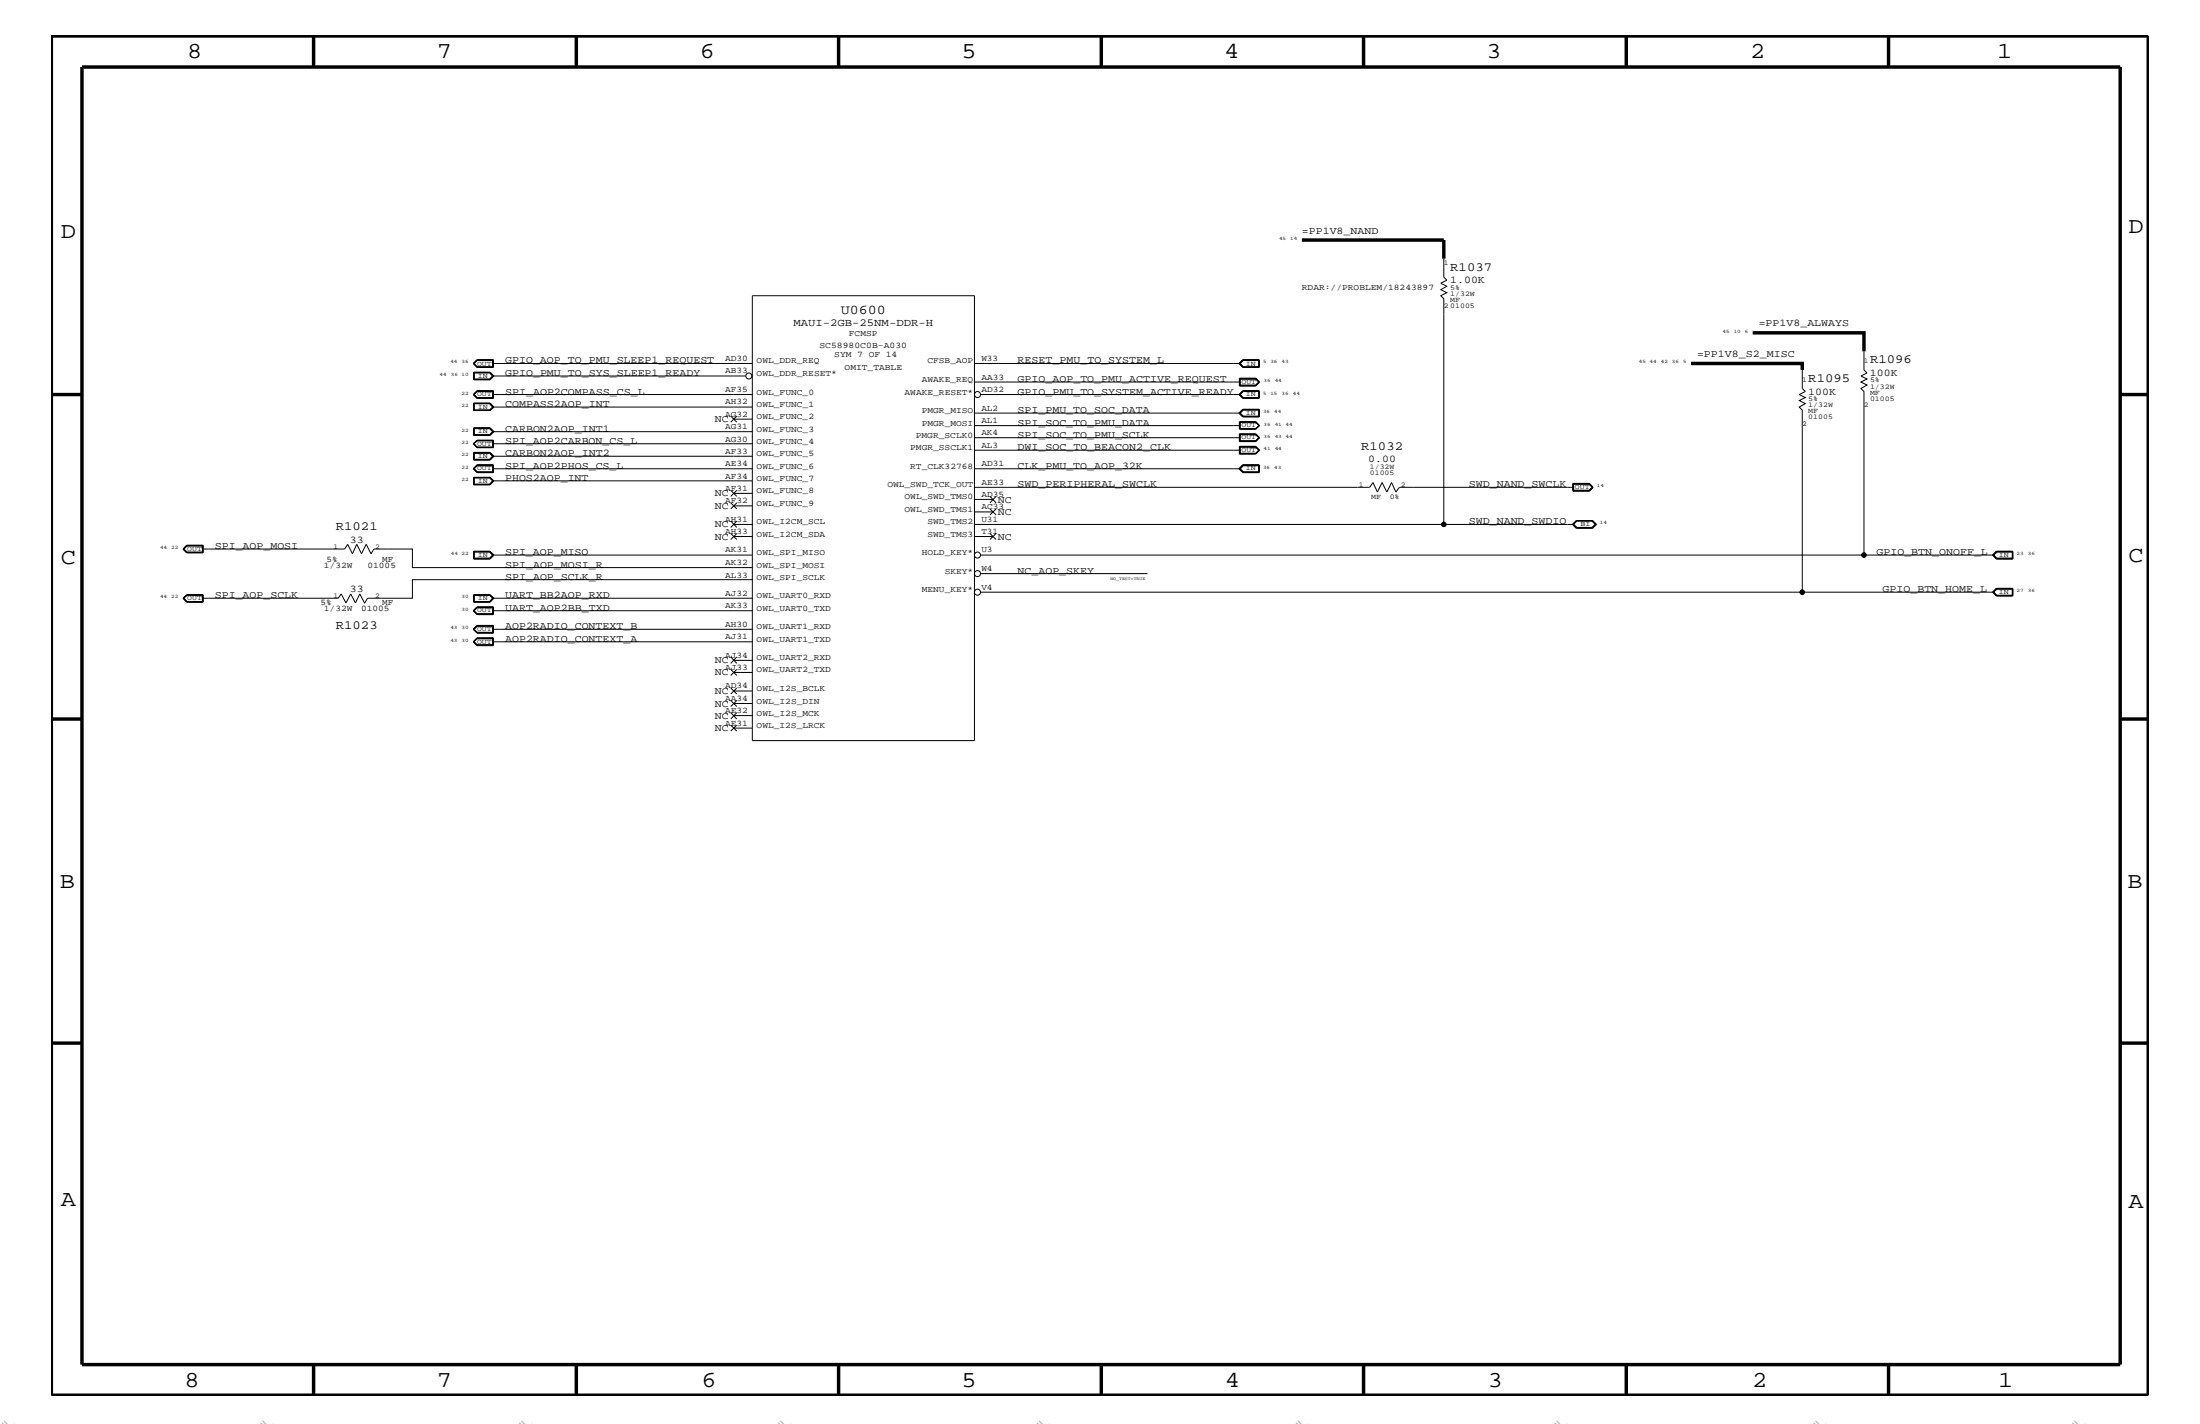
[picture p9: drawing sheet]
<svg xmlns="http://www.w3.org/2000/svg" width="432mm" height="279mm" viewBox="0 0 432 279" stroke-linecap="round" stroke-linejoin="round" font-family="sans-serif">
<g fill="none" stroke="#000" stroke-width=".2">
<path d="M147.7 58h43.6v87.3h-43.6zM283.4 50.7v3.7l.6 .6-1.2 .6 1.2 .6-1.2 .6 1.2 .6-1.2 .6 .6 .6v44.3h25.5M93 73h3.2l.7 .8-.7 .7h-3.2zM93 73.1h3.2l.7 .7-.7 .7h-3.2M93 71.3l.6-.7h3.2v1.5M93 77.4l.6-.7h3.2v1.4h-3.2zM93 71.3l.6 .7M93 71.3l.6 .8M93 77.4l.6-.6h3.1v1.2h-3.1zM93 73.1v1.4M93 73.2h3.1l.6 .6M93.6 70.7l-.6 .6 .6 .7"/>
<path d="M93.6 70.6h3.3v1.5h-3.3l-.7-.8zM93.6 76.7h3.3v1.5h-3.3l-.7-.8zM93.6 72h3.2M93.6 70.7h3.2M93.6 70.7l-.6 .6M96.1 79.2h-3.1v1.3h3.1M96.1 73.1l.7 .7-.7 .7M96.1 79.2l.7 .7-.7 .6M96.1 79.2l.6 .7M96.2 79.1h-3.2v1.4h3.2M96.2 79.1l.7 .8-.7 .6M96.7 73.8l-.6 .6h-3.1"/>
<path d="M96.7 73.8h49.7M96.7 71.3h51M96.7 79.9h51M96.7 77.4h51M96.7 70.7v1.3M96.7 79.9l-.6 .6M191.3 75h52.1M191.3 71.3h52.1M192.4 77.4h51M243.2 71.3l.7-.7h3.2v1.5h-3.2zM243.2 77.4l.7-.7h3.2v1.5h-3.2zM243.2 74.2h3.3l.7 .8-.7 .7h-3.3z"/>
<path d="M243.3 74.4h3.2M243.4 74.4v1.2h3.1l.6-.6-.6-.6M244 70.7l-.6 .6 .6 .7M244 70.7h3.1v1.3h-3.1M244 70.7l-.7 .6 .7 .7M244 76.7l-.7 .7 .7 .7M246.5 74.4l.6 .6M247.1 76.8h-3.1l-.6 .6 .6 .6h3.1M247.1 76.7v1.4M247.1 75l-.6-.7h-3.2v1.4M247.1 76.7h-3.2l-.7 .7 .7 .7h3.2M247.1 70.6h-3.2l-.7 .7 .7 .8"/>
<path d="M247.1 75l-.6 .6h-3.2M247.1 75l-.6 .7M353.7 72.6v3.6l.6 .6-1.2 .6 1.2 .6-1.2 .6 1.2 .6-1.2 .7 .6 .6v35.7M365.8 68.9v3.7l.6 .6-1.1 .6 1.1 .6-1.1 .6 1.1 .6-1.1 .6 .5 .6v32.1h25.5M93 83.9h3.2l.7 .8-.7 .8h-3.2zM93 88.8h3.2l.7 .7-.7 .8h-3.2zM93 87.1l.6 .6M93 84h3.2l.7 .7-.7 .7h-3.2M93 87.1l.6 .7M93 88.8h3.2l.7 .7-.7 .7h-3.2M93 84v1.4M93 88.8v1.4"/>
<path d="M93 88.9h3.1l.6 .6M93 84.1h3.1l.6 .6M93.6 86.5l-.6 .6 .6 .6M93.6 91.4h3.1v1.2h-3.1l-.6-.6zM93.6 91.2h3.3v1.5h-3.3l-.7-.7zM93.6 87.7h3.2M93.6 86.4h3.3v1.4h-3.3M93.6 86.5h3.2M93.6 86.4l-.7 .7 .7 .7M93.6 86.4l-.6 .7M93.6 86.5l-.6 .6M93.6 91.2l-.6 .8"/>
<path d="M96.1 93.8h-3.1v1.2h3.1M96.1 93.8l.7 .5-.7 .7M96.1 93.8l.6 .5M96.1 84l.7 .7-.7 .7M96.1 88.8l.7 .7-.7 .7M96.2 93.7h-3.2v1.4h3.2M96.2 93.7l.7 .6-.7 .8M96.7 92h51M96.7 84.7h51M96.7 87.1h51M96.7 89.5h51M96.7 94.3h51"/>
<path d="M96.7 86.5v1.2M96.7 94.3l-.6 .7M96.7 84.7l-.6 .6h-3.1M96.7 89.5l-.6 .6h-3.1M96.8 91.2v1.5h-3.2l-.6-.7M96.8 91.3h-3.2l-.6 .7M96.8 86.4v1.4M143.4 96.2l1.2 1.2M143.4 98.7l1.2 1.2M143.4 81.6l1.2 1.2M144 99.3h3.7M144 96.8h3.7"/>
<path d="M144 82.2h3.7M144.6 96.2l-1.2 1.2M144.6 98.7l-1.2 1.2M144.6 81.6l-1.2 1.2M191.3 92h52.1M191.3 95.6h77.5l.7-.9 .8 1.8 1-1.8 .9 1.8 .9-1.8 .9 1.8 .7-.9h34.2M191.3 88.3h52.1M191.3 81.1h52.1M191.3 85.9h52.1M191.3 83.5h52.1M191.3 98h3.6M194.3 99.9l1.2 1.1"/>
<path d="M194.3 97.4l1.2 1.3M195.5 99.9l-1.2 1.1M195.5 97.4l-1.2 1.3M243.2 92l.7-.8h3.2v1.5h-3.2zM243.2 81.1l.7-.8h3.2v1.5h-3.2zM243.2 85.1h3.3l.7 .8-.7 .7h-3.3zM243.2 87.6h3.3l.7 .7-.7 .8h-3.3zM243.3 87.7h3.2l.6 .6-.6 .7h-3.2zM243.3 82.7v1.5M243.3 85.2h3.2l.6 .7-.6 .7h-3.2zM243.3 84.1h3.2M243.3 82.8h3.2"/>
<path d="M243.4 87.7h3.1l.6 .6-.6 .6h-3.1zM243.4 82.8v1.3M243.4 85.3h3.1l.6 .6-.6 .6h-3.1zM243.9 91.2l-.7 .8 .7 .7h3.2M244 92.7l-.7-.7 .7-.7h3.1v1.4M244 80.4l-.7 .7 .7 .6M246.5 82.7h-3.3v1.5h3.3M246.5 82.7l.7 .8-.7 .7M246.5 82.7l.6 .8M246.5 82.8l.6 .7M246.5 82.8l.6 .7-.6 .6M247.1 91.4h-3.1l-.6 .6 .6 .6h3.1"/>
<path d="M247.1 80.5h-3.1l-.6 .6 .6 .5h3.1M247.1 80.4v1.3M247.1 80.4h-3.2l-.7 .7 .7 .6h3.2M247.1 83.5l-.6 .7M247.1 83.5l-.6 .6M308.7 94.9h3.3l.7 .7-.7 .8h-3.3zM308.8 96.2h3.1M308.8 94.9v1.4h3.1l.8-.7M308.8 94.9h3.1l.7 .7-.7 .6M308.9 96.2v-1.2h3l.6 .6-.6 .6M311.9 94.9l.8 .7M36 117.4l.7 .7h3.1"/>
<path d="M36 117.4l.7 .7M36.1 107.7l.6-.6h3v1.2h-3zM36.7 107h3.2v1.5h-3.2l-.8-.8zM36.7 116.7h3.2v1.4h-3.2M36.7 107h3.1v1.4h-3.1l-.7-.7zM36.7 116.7l-.8 .7 .8 .7M36.7 116.7l-.7 .7M36.7 116.8l-.6 .6 .6 .7M39.7 107.7h27.9l.6-.9 1 1.9 .8-1.9 1 1.9 .9-1.9 .9 1.9 .6-1h7.5v3.7h66.8M39.7 116.8v1.3M39.7 117.4h26.7l.6-.9 .9 1.8 .9-1.8 1 1.8 .8-1.8 .9 1.8M39.8 116.7v1.4"/>
<path d="M39.8 116.8h-3.1l-.7 .6M92.9 119.8l.7-.7h3.3v1.5h-3.3zM93 108.1h3.2l.7 .8-.7 .8h-3.2zM93 108.2h3.2l.7 .7-.7 .8M93 119.8l.6-.6h3.2v1.3h-3.2zM93 119.8l.6-.6h3.1v1.2h-3.1zM93 108.2v1.4h3.1l.7-.7-.7-.7M93 108.3h3.1l.6 .6M96.1 116.8h-3.1v1.3h3.1M96.1 116.8l.7 .6-.7 .7M96.1 116.8l.6 .6M96.2 116.7h-3.2v1.4h3.2"/>
<path d="M96.2 116.7l.7 .7-.7 .7M96.7 108.9l-.6 .6h-3.1M96.7 108.9h51M96.7 119.8h51M96.7 117.4h51M96.7 117.4l-.6 .7M143.4 102.2l1.2 1.3M143.4 104.7l1.2 1.2M144 102.9h3.7M144 105.3h3.7M144.6 102.2l-1.2 1.3M144.6 104.7l-1.2 1.2"/>
<path d="M147.7 113.7h-66.8v3.7h-8.8l-.6 1M191.3 102.9h92.1M191.3 100.4h3.6M191.3 105.3h3.6M192.4 108.9h173.4M192.4 112.6h32.8M192.4 116.2h198.9M194.3 104.7l1.2 1.2M195.5 104.7l-1.2 1.2M308.6 102.9l.8-.8h3.2l.8 .8-.8 .8h-3.2zM308.7 102.9l.8-.8h3l.8 .8-.8 .7h-3zM309.5 102.2h3l.6 .7-.6 .6h-3"/>
<path d="M309.5 102.2h3l.7 .7-.7 .6h-3M309.5 102.2l-.7 .7 .7 .6M309.5 102.2l-.6 .7 .6 .6M391.1 108.9l.7-.8h3.3v1.6h-3.3zM391.1 116.2l.7-.8h3.3v1.6h-3.3zM391.8 108.2l-.6 .7 .6 .8M391.8 108.2h3.3M391.8 108.2l-.6 .7 .6 .7h3.2v-1.4M391.8 115.5l-.6 .7 .6 .7M391.8 116.9h3.3M391.8 115.5h3.3M395 108.3h-3.1l-.6 .6 .6 .6h3.1"/>
<path d="M395 115.6h-3.1l-.6 .6 .6 .6h3.1M395 115.5v1.4M93 125.9l.6 .6M93 123.5l.6-.6h3.1v1.2h-3.1zM93.6 126.5l-.6-.6 .6-.6h3.1v1.2M93.6 125.2h3.3v1.5h-3.3l-.7-.8zM93.6 122.7h3.3v1.5h-3.3l-.7-.7zM93.6 122.8h3.2v1.3h-3.2l-.6-.6zM93.6 125.2l-.6 .7M93.6 126.5h3.2M96.7 125.9h51M96.7 123.5h51"/>
<path d="M96.8 125.2v1.4h-3.2l-.6-.7M96.8 125.3h-3.2l-.6 .6M143.4 128.9l1.2 1.3M143.4 131.3l1.2 1.2M143.4 135l1.2 1.2M143.4 137.4l1.2 1.2M143.4 139.8l1.2 1.3M144 131.9h3.7M144 129.6h3.7M144 138h3.7M144 135.6h3.7M144.6 128.9l-1.2 1.3"/>
<path d="M144.6 131.3l-1.2 1.2M144.6 135l-1.2 1.2M144.6 137.4l-1.2 1.2M144.6 139.8l-1.2 1.3M143.4 142.3l1.2 1.2M144 140.4h3.7M144 142.9h3.7M144.6 142.3l-1.2 1.2"/>
<circle cx="147" cy="73.8" r=".59"/>
<circle cx="191.9" cy="77.4" r=".59"/>
<circle cx="191.9" cy="116.2" r=".59"/>
<circle cx="191.9" cy="108.9" r=".59"/>
<circle cx="191.9" cy="112.6" r=".59"/>
<circle cx="283.4" cy="102.9" r=".42"/>
<circle cx="353.7" cy="116.2" r=".42"/>
<circle cx="365.8" cy="108.9" r=".42"/>
</g>
<g fill="none" stroke="#000" stroke-width=".68" stroke-linecap="butt">
<path d="M10.1 7.1h411.5v266.7h-411.5zM16.1 13.2h400v254.5h-400zM61.6 7.1v6.1M113.1 7.1v6.1M164.6 7.1v6.1M216.2 7.1v6.1M267.6 7.1v6.1M319.2 7.1v6.1M370.7 7.1v6.1M255.5 47.1h27.9v3.6M10.1 77.4h6M331.9 71.3h21.8v1.3"/>
<path d="M344 65.3h21.8v3.6M416.1 77.4h5.5M10.1 141.1h6M416.1 141.1h5.5M10.1 204.7h6M416.1 204.7h5.5M61.6 267.7v6.1M113.1 267.7v6.1M164.6 267.7v6.1M216.2 268v5.8M267.6 267.7v6.1M319.2 267.7v6.1"/>
<path d="M370.7 267.7v6.1"/>
</g>
<g fill="#000">
<circle cx="283.4" cy="102.9" r=".42"/>
<circle cx="353.7" cy="116.2" r=".42"/>
<circle cx="365.8" cy="108.9" r=".42"/>
</g>
<g font-size="4.5">
<text x="36.7" y="11.5">8</text>
<text x="85.8" y="11.5">7</text>
<text x="137.3" y="11.5">6</text>
<text x="188.7" y="11.5">5</text>
<text x="240.3" y="11.5">4</text>
<text x="291.8" y="11.5">3</text>
<text x="343.5" y="11.5">2</text>
<text x="392" y="11.5">1</text>
<text x="11.9" y="46.8">D</text>
<text x="417.7" y="45.7">D</text>
<text x="11.9" y="110.6">C</text>
<text x="417.7" y="110.3">C</text>
<text x="11.8" y="174.3">B</text>
<text x="417.6" y="174.2">B</text>
<text x="11.9" y="236.7">A</text>
<text x="417.7" y="237.1">A</text>
<text x="36.2" y="272.1">8</text>
<text x="85.8" y="272.1">7</text>
<text x="137.7" y="272.1">6</text>
<text x="188.7" y="272.1">5</text>
<text x="240.4" y="272.1">4</text>
<text x="292" y="272.1">3</text>
<text x="343.9" y="272.1">2</text>
<text x="392.2" y="272.1">1</text>
</g>
<g font-size="2.8" fill="#b6b6b4">
<text x="0" y="279.4" transform="rotate(45 0 279.4)">=</text>
<text x="50.8" y="279.4" transform="rotate(45 50.8 279.4)">=</text>
<text x="101.6" y="279.4" transform="rotate(45 101.6 279.4)">=</text>
<text x="152.4" y="279.4" transform="rotate(45 152.4 279.4)">=</text>
<text x="203.2" y="279.4" transform="rotate(45 203.2 279.4)">=</text>
<text x="254" y="279.4" transform="rotate(45 254 279.4)">=</text>
<text x="304.8" y="279.4" transform="rotate(45 304.8 279.4)">=</text>
<text x="355.6" y="279.4" transform="rotate(45 355.6 279.4)">=</text>
<text x="406.4" y="279.4" transform="rotate(45 406.4 279.4)">=</text>
</g>
<text font-size="2.6" x="165" y="61.7">U0600</text>
<g font-size="2.5">
<text x="284.6" y="53.2">R1037</text>
<text x="367" y="71.3">R1096</text>
<text x="354.9" y="75">R1095</text>
<text x="267.2" y="88.3">R1032</text>
<text x="65.9" y="104.1">R1021</text>
<text x="65.9" y="123.5">R1023</text>
</g>
<text font-size="2.1" x="155.7" y="64">MAUI-2GB-25NM-DDR-H</text>
<g font-size="2">
<text x="255.5" y="45.9">=PP1V8_NAND</text>
<text x="284.6" y="55.6">1.00K</text>
<text x="345.2" y="64">=PP1V8_ALWAYS</text>
<text x="99.1" y="71.3">GPIO_AOP_TO_PMU_SLEEP1_REQUEST</text>
<text x="199.7" y="71.3">RESET_PMU_TO_SYSTEM_L</text>
<text x="333.1" y="70.1">=PP1V8_S2_MISC</text>
<text x="99.1" y="77.4">SPI_AOP2COMPASS_CS_L</text>
<text x="99.1" y="73.8">GPIO_PMU_TO_SYS_SLEEP1_READY</text>
<text x="199.7" y="75">GPIO_AOP_TO_PMU_ACTIVE_REQUEST</text>
<text x="199.7" y="77.4">GPIO_PMU_TO_SYSTEM_ACTIVE_READY</text>
<text x="354.9" y="77.4">100K</text>
<text x="367" y="73.8">100K</text>
<text x="99.1" y="79.9">COMPASS2AOP_INT</text>
<text x="140.3" y="82.8">NC</text>
<text x="199.7" y="83.5">SPI_SOC_TO_PMU_DATA</text>
<text x="199.7" y="81.1">SPI_PMU_TO_SOC_DATA</text>
<text x="99.1" y="89.5">CARBON2AOP_INT2</text>
<text x="99.1" y="84.7">CARBON2AOP_INT1</text>
<text x="99.1" y="87.1">SPI_AOP2CARBON_CS_L</text>
<text x="199.7" y="85.9">SPI_SOC_TO_PMU_SCLK</text>
<text x="199.7" y="88.3">DWI_SOC_TO_BEACON2_CLK</text>
<text x="99.1" y="92">SPI_AOP2PHOS_CS_L</text>
<text x="99.1" y="94.3">PHOS2AOP_INT</text>
<text x="199.7" y="95.6">SWD_PERIPHERAL_SWCLK</text>
<text x="199.7" y="92">CLK_PMU_TO_AOP_32K</text>
<text x="268.6" y="90.7">0.00</text>
<text x="288.3" y="95.6">SWD_NAND_SWCLK</text>
<text x="140.3" y="97.4">NC</text>
<text x="140.3" y="99.9">NC</text>
<text x="195.8" y="101">NC</text>
<text x="195.8" y="98.7">NC</text>
<text x="42.2" y="107.7">SPI_AOP_MOSI</text>
<text x="68.7" y="106.5">33</text>
<text x="140.3" y="103.5">NC</text>
<text x="140.3" y="105.9">NC</text>
<text x="195.8" y="105.9">NC</text>
<text x="288.3" y="102.9">SWD_NAND_SWDIO</text>
<text x="99.1" y="108.9">SPI_AOP_MISO</text>
<text x="99.1" y="113.7">SPI_AOP_SCLK_R</text>
<text x="99.1" y="111.4">SPI_AOP_MOSI_R</text>
<text x="199.7" y="112.6">NC_AOP_SKEY</text>
<text x="368.3" y="108.9">GPIO_BTN_ONOFF_L</text>
<text x="42.2" y="117.4">SPI_AOP_SCLK</text>
<text x="68.7" y="116.2">33</text>
<text x="99.1" y="119.8">UART_AOP2BB_TXD</text>
<text x="99.1" y="117.4">UART_BB2AOP_RXD</text>
<text x="369.5" y="116.2">GPIO_BTN_HOME_L</text>
<text x="99.1" y="123.5">AOP2RADIO_CONTEXT_B</text>
<text x="99.1" y="125.9">AOP2RADIO_CONTEXT_A</text>
<text x="140.3" y="130.2">NC</text>
<text x="140.3" y="132.5">NC</text>
<text x="140.3" y="136.2">NC</text>
<text x="140.3" y="138.6">NC</text>
<text x="140.3" y="141.1">NC</text>
<text x="140.3" y="143.5">NC</text>
</g>
<g font-size="1.7">
<text x="255.5" y="56.8">RDAR://PROBLEM/18243897</text>
<text x="166.6" y="65.9">FCMSP</text>
<text x="142.3" y="70.9">AD30</text>
<text x="148.5" y="71.3">OWL_DDR_REQ</text>
<text x="160.8" y="68.4">SC58980C0B-A030</text>
<text x="163.7" y="70.1">SYM 7 OF 14</text>
<text x="182" y="71.3">CFSB_AOP</text>
<text x="192.6" y="70.9">W33</text>
<text x="142.3" y="73.3">AB33</text>
<text x="142.3" y="76.9">AF35</text>
<text x="148.5" y="77.4">OWL_FUNC_0</text>
<text x="148.5" y="73.8">OWL_DDR_RESET*</text>
<text x="165.8" y="72.6">OMIT_TABLE</text>
<text x="177.5" y="77.4">AWAKE_RESET*</text>
<text x="180.9" y="75">AWAKE_REQ</text>
<text x="192.6" y="74.5">AA33</text>
<text x="192.6" y="76.9">AD32</text>
<text x="142.3" y="81.7">AG32</text>
<text x="142.3" y="79.4">AH32</text>
<text x="148.5" y="82.2">OWL_FUNC_2</text>
<text x="148.5" y="79.9">OWL_FUNC_1</text>
<text x="180.9" y="83.5">PMGR_MOSI</text>
<text x="180.9" y="81.1">PMGR_MISO</text>
<text x="192.6" y="83">AL1</text>
<text x="192.6" y="80.5">AL2</text>
<text x="142.3" y="89">AF33</text>
<text x="142.3" y="86.6">AG30</text>
<text x="142.3" y="84.2">AG31</text>
<text x="148.5" y="89.5">OWL_FUNC_5</text>
<text x="148.5" y="87.1">OWL_FUNC_4</text>
<text x="148.5" y="84.7">OWL_FUNC_3</text>
<text x="178.6" y="88.3">PMGR_SSCLK1</text>
<text x="179.7" y="85.9">PMGR_SCLK0</text>
<text x="192.6" y="87.8">AL3</text>
<text x="192.6" y="85.4">AK4</text>
<text x="142.3" y="93.9">AF34</text>
<text x="142.3" y="91.5">AE34</text>
<text x="148.5" y="94.3">OWL_FUNC_7</text>
<text x="148.5" y="92">OWL_FUNC_6</text>
<text x="174.2" y="95.6">OWL_SWD_TCK_OUT</text>
<text x="178.6" y="92">RT_CLK32768</text>
<text x="192.6" y="95.1">AE33</text>
<text x="192.6" y="91.5">AD31</text>
<text x="142.3" y="96.3">AF31</text>
<text x="142.3" y="98.7">AF32</text>
<text x="148.5" y="96.8">OWL_FUNC_8</text>
<text x="148.5" y="99.3">OWL_FUNC_9</text>
<text x="177.5" y="98">OWL_SWD_TMS0</text>
<text x="177.5" y="100.4">OWL_SWD_TMS1</text>
<text x="192.6" y="97.6">AD35</text>
<text x="192.6" y="99.9">AC33</text>
<text x="142.3" y="104.8">AH33</text>
<text x="142.3" y="102.4">AH31</text>
<text x="148.5" y="105.3">OWL_I2CM_SDA</text>
<text x="148.5" y="102.9">OWL_I2CM_SCL</text>
<text x="182" y="102.9">SWD_TMS2</text>
<text x="182" y="105.3">SWD_TMS3</text>
<text x="192.6" y="102.4">U31</text>
<text x="192.6" y="104.8">T31</text>
<text x="63.6" y="111.4">1/32W</text>
<text x="64.1" y="110.2">5%</text>
<text x="72.1" y="111.4">01005</text>
<text x="75" y="110.2">MF</text>
<text x="142.3" y="108.4">AK31</text>
<text x="142.3" y="110.9">AK32</text>
<text x="142.3" y="113.3">AL33</text>
<text x="148.5" y="108.9">OWL_SPI_MISO</text>
<text x="148.5" y="111.4">OWL_SPI_MOSI</text>
<text x="148.5" y="113.7">OWL_SPI_SCLK</text>
<text x="180.9" y="108.9">HOLD_KEY*</text>
<text x="185.4" y="112.6">SKEY*</text>
<text x="192.6" y="112">W4</text>
<text x="192.6" y="108.4">U3</text>
<text x="62.9" y="118.6">5%</text>
<text x="63.6" y="119.8">1/32W</text>
<text x="70.9" y="119.8">01005</text>
<text x="75" y="118.6">MF</text>
<text x="142.3" y="117">AJ32</text>
<text x="142.3" y="119.3">AK33</text>
<text x="148.5" y="117.4">OWL_UART0_RXD</text>
<text x="148.5" y="119.8">OWL_UART0_TXD</text>
<text x="180.9" y="116.2">MENU_KEY*</text>
<text x="192.6" y="115.7">V4</text>
<text x="142.3" y="123">AH30</text>
<text x="142.3" y="125.4">AJ31</text>
<text x="148.5" y="123.5">OWL_UART1_RXD</text>
<text x="148.5" y="125.9">OWL_UART1_TXD</text>
<text x="142.3" y="129.1">AJ34</text>
<text x="142.3" y="131.5">AJ33</text>
<text x="148.5" y="129.6">OWL_UART2_RXD</text>
<text x="148.5" y="131.9">OWL_UART2_TXD</text>
<text x="142.3" y="135.1">AD34</text>
<text x="142.3" y="137.5">AA34</text>
<text x="148.5" y="135.6">OWL_I2S_BCLK</text>
<text x="142.3" y="142.4">AE31</text>
<text x="142.3" y="140">AE32</text>
<text x="148.5" y="142.9">OWL_I2S_LRCK</text>
<text x="148.5" y="138">OWL_I2S_DIN</text>
<text x="148.5" y="140.4">OWL_I2S_MCK</text>
</g>
<g font-size="1.4">
<text x="283.4" y="51.9">1</text>
<text x="284.6" y="58">1/32W</text>
<text x="284.6" y="59.2">MF</text>
<text x="284.6" y="56.8">5%</text>
<text x="283.4" y="60.4">2</text>
<text x="284.6" y="60.4">01005</text>
<text x="93.6" y="71.7">OUT</text>
<text x="244.5" y="71.7">IN</text>
<text x="365.8" y="71.3">1</text>
<text x="93.6" y="77.8">OUT</text>
<text x="93.8" y="74.1">IN</text>
<text x="243.7" y="75.4">OUT</text>
<text x="244.5" y="77.8">IN</text>
<text x="353.7" y="75">1</text>
<text x="367" y="77.4">MF</text>
<text x="367" y="75">5%</text>
<text x="367" y="76.2">1/32W</text>
<text x="93.8" y="80.2">IN</text>
<text x="243.7" y="83.8">OUT</text>
<text x="244.5" y="81.4">IN</text>
<text x="353.7" y="83.5">2</text>
<text x="354.9" y="81.1">MF</text>
<text x="354.9" y="78.6">5%</text>
<text x="354.9" y="82.2">01005</text>
<text x="354.9" y="79.9">1/32W</text>
<text x="365.8" y="79.9">2</text>
<text x="367" y="78.6">01005</text>
<text x="93.6" y="87.5">OUT</text>
<text x="93.8" y="85">IN</text>
<text x="93.8" y="89.9">IN</text>
<text x="243.7" y="88.7">OUT</text>
<text x="243.7" y="86.2">OUT</text>
<text x="93.6" y="92.3">OUT</text>
<text x="93.8" y="94.8">IN</text>
<text x="244.5" y="92.3">IN</text>
<text x="266.7" y="95.6">1</text>
<text x="268.9" y="92">1/32W</text>
<text x="268.9" y="93.2">01005</text>
<text x="274.9" y="95.6">2</text>
<text x="309.1" y="96">OUT</text>
<text x="269.1" y="98">MF</text>
<text x="272.8" y="98">0%</text>
<text x="65.4" y="107.7">1</text>
<text x="73.7" y="107.7">2</text>
<text x="310.2" y="103.2">BI</text>
<text x="36.7" y="108.1">OUT</text>
<text x="93.8" y="109.3">IN</text>
<text x="392.3" y="109.3">IN</text>
<text x="36.7" y="117.8">OUT</text>
<text x="65.4" y="117.4">1</text>
<text x="73.7" y="117.4">2</text>
<text x="93.8" y="117.8">IN</text>
<text x="392.3" y="116.5">IN</text>
<text x="93.6" y="123.8">OUT</text>
<text x="93.6" y="120.2">OUT</text>
<text x="93.6" y="126.3">OUT</text>
</g>
<g font-size="1">
<text x="251" y="47.1">45</text>
<text x="253.2" y="47.1">14</text>
<text x="338.1" y="65.3">45</text>
<text x="340.3" y="65.3">10</text>
<text x="342.5" y="65.3">6</text>
<text x="88.4" y="71.3">44</text>
<text x="90.6" y="71.3">36</text>
<text x="247.9" y="71.3">5</text>
<text x="249.3" y="71.3">36</text>
<text x="251.5" y="71.3">43</text>
<text x="321.6" y="71.3">45 44</text>
<text x="326" y="71.3">42</text>
<text x="328.2" y="71.3">36</text>
<text x="330.4" y="71.3">5</text>
<text x="86.3" y="73.8">44</text>
<text x="88.5" y="73.8">36 10</text>
<text x="90.6" y="77.4">22</text>
<text x="247.9" y="77.4">5</text>
<text x="248" y="75">36</text>
<text x="249.3" y="77.4">15</text>
<text x="250.2" y="75">44</text>
<text x="251.5" y="77.4">36</text>
<text x="253.7" y="77.4">44</text>
<text x="90.6" y="79.9">22</text>
<text x="247.9" y="81.1">36</text>
<text x="248" y="83.5">36</text>
<text x="250.1" y="81.1">44</text>
<text x="250.2" y="83.5">41 44</text>
<text x="90.6" y="84.7">22</text>
<text x="90.6" y="87.1">22</text>
<text x="90.6" y="89.5">22</text>
<text x="248" y="88.3">41</text>
<text x="248" y="85.9">36</text>
<text x="250.2" y="88.3">44</text>
<text x="250.2" y="85.9">43 44</text>
<text x="90.6" y="92">22</text>
<text x="90.6" y="94.3">22</text>
<text x="247.9" y="92">36</text>
<text x="250.1" y="92">43</text>
<text x="313.4" y="95.6">14</text>
<text x="31.4" y="107.7">44</text>
<text x="33.6" y="107.7">22</text>
<text x="314" y="102.9">14</text>
<text x="88.5" y="108.9">44 22</text>
<text x="395.8" y="108.9">23</text>
<text x="398" y="108.9">36</text>
<text x="31.4" y="117.4">44</text>
<text x="33.6" y="117.4">22</text>
<text x="90.6" y="119.8">30</text>
<text x="90.6" y="117.4">30</text>
<text x="395.8" y="116.2">27</text>
<text x="398" y="116.2">36</text>
<text x="88.4" y="125.9">43</text>
<text x="88.4" y="123.5">43</text>
<text x="90.6" y="125.9">30</text>
<text x="90.6" y="123.5">30</text>
</g>
<text font-size=".8" x="217.9" y="113.7">NO_TEST=TRUE</text>
</svg>
